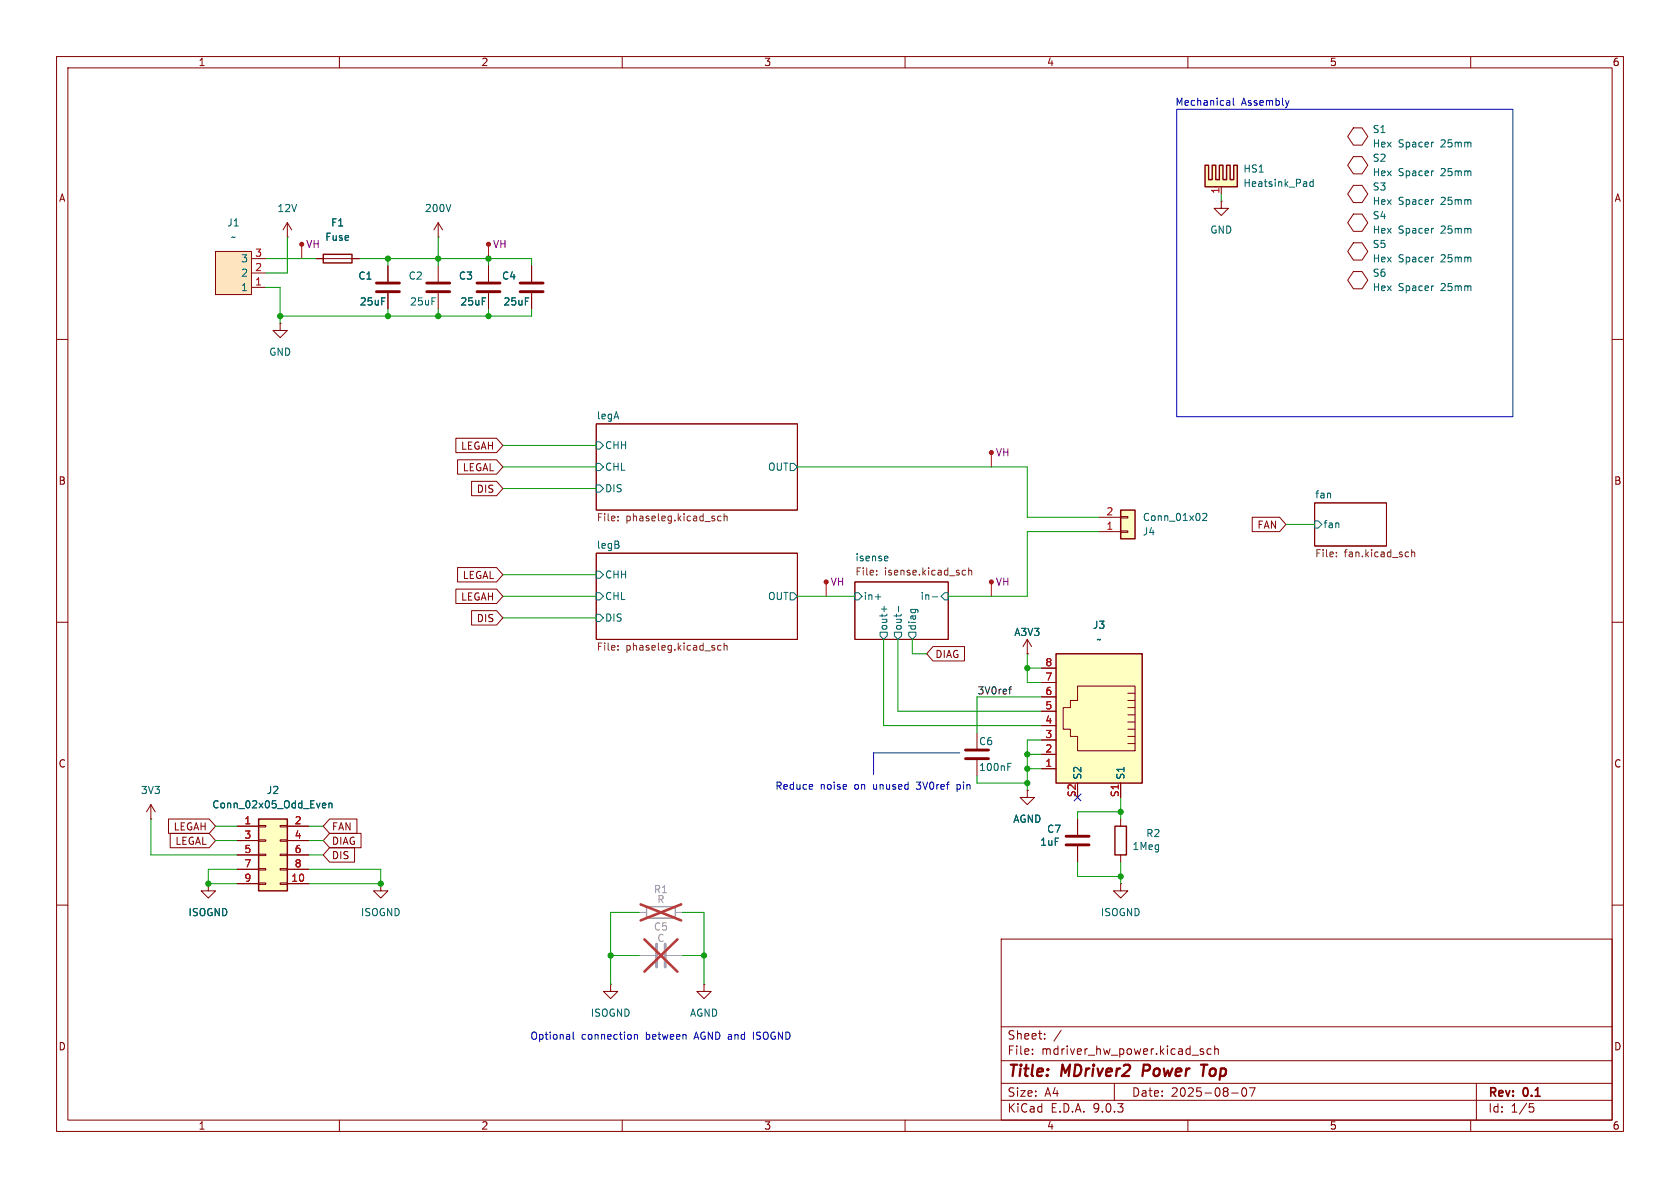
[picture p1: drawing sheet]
<svg xmlns="http://www.w3.org/2000/svg" width="297mm" height="210mm" viewBox="0 0 297 210" stroke-linecap="round" stroke-linejoin="round" font-family="sans-serif">
<g fill="none" stroke="#840000" stroke-width=".18">
<path d="M10 10h277v190h-277zM12 12h273v186h-273zM60 10v2M110 10v2M160 10v2M210 10v2M260 10v2M215.9 35.6v1.2h1.3l-1.3 1.3-1.3-1.3h1.3M215.9 35.6h.1M239.3 27.7h1.5l1 1.5-1 1.5h-1.5l-1-1.5zM239.3 37.8h1.5l1 1.6-1 1.5h-1.5l-1-1.5zM239.3 32.8h1.5l1 1.5-1 1.5h-1.5l-1-1.5z"/>
<path d="M77.5 47v2.8M77.5 51.8v2.8M239.3 48h1.5l1 1.5-1 1.6h-1.5l-1-1.6zM239.3 42.9h1.5l1 1.6-1 1.5h-1.5l-1-1.5zM10 60h2M105.4 74.9h35.6v15.3h-35.6zM285 60h2M105.4 97.8h35.6v15.2h-35.6zM232.4 88.9h12.7v7.6h-12.7zM10 110h2M151.1 102.9h16.5v10.1h-16.5zM285 110h2"/>
<path d="M172.7 129.5v2.8M172.7 134.4v2.8M36.8 156.2v1.3h1.3l-1.3 1.3-1.2-1.3h1.2M36.8 156.2h.1M198.1 156.2v1.3h-1.3l1.3 1.3 1.3-1.3h-1.3M198.1 156.2h.1M10 160h2M177 166h108v32h-108zM285 160h2M60 198v2M110 198v2M160 198v2"/>
<path d="M177 194.5h108M177 191.5h108M177 187.5h108M177 181.5h108M182.5 186.3v.1M182.5 185.5v.1M184.7 183.6v.1M184.7 182.8v.1M187.6 182.1l-1.3 2M197 191.5v3M210 198v2M212.2 185.7l.6 .4-.2 .3-.4-.1"/>
<path d="M212.7 185.5l-.3-.1-.2 .2M214.1 185.5l-.4-.1-.3 .3v.4l.1 .2h.6M214.7 185.5l.3-.1 .3 .1 .1 .9M214.7 184.9v1.5M217.7 193.2h1.2M220.2 192.4a1 1 0 0 1-.2 1.4 .81 .81 0 0 1-.3-1.4M220.9 192.3h1l-.7 1.5M260 198v2M261 191.5v6.5M270.4 195.1h.7M270.5 195.7h.4l.3 .3-.2 .5-.5 .1"/>
</g>
<path d="M202.2 188.2l-.2 2M212.3 188.2h1.2M212.9 188.2l-.3 2" fill="none" stroke="#840000" stroke-width=".4"/>
<g fill="none" stroke="#006464" stroke-width=".18">
<path d="M253.3 30.2h.1M253.3 35.3h.1M253.3 50.5h.1M253.3 45.5h.1M253.3 40.4h.1M105.4 78.1h.6l.7 .6-.7 .7h-.6zM105.4 81.9h.6l.7 .7-.7 .6h-.6zM105.4 85.7h.6l.7 .7-.7 .6h-.6zM139.7 81.9h.6l.7 .7-.7 .6h-.6zM156.6 98.3l.3 .1 .1 .2-.6 .1M156.9 99.1l-.3 .1M232.4 92.1h.6l.7 .6-.7 .6h-.6z"/>
<path d="M105.4 101h.6l.7 .6-.7 .6h-.6zM105.4 104.8h.6l.7 .6-.7 .6h-.6zM105.4 108.6h.6l.7 .6-.7 .7h-.6zM139.7 104.8h.6l.7 .6-.7 .6h-.6zM151.1 104.8h.7l.6 .6-.6 .6h-.7zM154.7 105.5h1M155.6 111.8h1.2v.6l-.6 .6-.6-.6zM156.3 107.2v.9M158.1 111.8h1.3v.6l-.7 .6-.6-.6zM158.8 107.2v.9M160.7 111.8h1.2v.6l-.6 .6-.6-.6zM164.8 105.5h1"/>
<path d="M167 104.8h.6v1.2h-.6l-.6-.6zM178.2 135.6h.4M178.2 134.9h.6"/>
</g>
<g fill="none" stroke="#725600" stroke-width=".18">
<path d="M109.3 91.3v.1M109.3 92v.1M127.5 91.3l-.4-.1-.2 .3 .1 .5h.5M128 90.8v1.3M128 91.4l.2-.2 .3 .1 .1 .8M236.3 98.3v.1M236.3 97.6v.2M248.9 97.6h.1M249 98.4h-.1M249.6 97.2v1.2M249.6 97.7l.1-.1h.3l.1 .8M109.3 114.8v.1"/>
<path d="M109.3 114.2v.1M127.5 114.2l-.4-.1-.2 .2 .1 .6h.5M128 114.2l.2-.1 .3 .1 .1 .7M128 113.7v1.2M155 101.5v.2M155 100.9v.1M170.2 101.6h.5M170.2 100.9h.5M171.2 100.9l.2-.1 .3 .1 .1 .8M171.2 100.4v1.3"/>
</g>
<path d="M75.4 50h4.1M75.4 51.6h4.1M170.7 132.6h4.1M170.7 134.1h4.1" fill="none" stroke="#840000" stroke-width=".51"/>
<path d="M114.3 160.3h5.1v2h-5.1z" fill="none" stroke="#a1a1a1" stroke-width=".25"/>
<path d="M113 161.3h1.3M113 168.9h2.8M117.9 168.9h2.7M119.4 161.3h1.2" fill="none" stroke="#a1a1a1" stroke-width=".18"/>
<path d="M113.3 159.9l7.1 2.8M120.4 159.9l-7.1 2.8M113.9 166.1l5.9 5.7M119.8 166.1l-5.9 5.7" fill="none" stroke="#e12e31" stroke-width=".46"/>
<path d="M116.1 166.9v4M117.6 166.9v4" fill="none" stroke="#a1a1a1" stroke-width=".51"/>
<g fill="#ffffc2">
<path d="M213 29.2h.7v2.6h.6v-2.6h.6v2.6h.7l-.7 1.2h-1.9z"/>
<path d="M215.6 29.2h.6v2.6h.6v-2.6h.7v2.6h.6v-2.6h.6v3.8h-3.8l.7-1.2z"/>
</g>
<path d="M213 29.2h.7v2.6h.6v-2.6h.6v2.6h.7v-2.6h.6v2.6h.6v-2.6h.7v2.6h.6v-2.6h.6v3.8h-5.7z" fill="none" stroke="#840000" stroke-width=".25"/>
<path d="M215.9 33v1.3M67.3 156.2v1.3h1.3l-1.3 1.3-1.3-1.3h1.3M67.3 156.2h.1" fill="none" stroke="#840000" stroke-width=".18"/>
<path d="M232.2 31.7v1.3M232.2 32.2l-.4-.1-.2 .3 .1 .5h.5" fill="none" stroke="#006464" stroke-width=".18"/>
<path d="M45.7 144.8h5.1v12.7h-5.1z" fill="#ffffc2"/>
<path d="M45.7 144.8h5.1v12.7h-5.1z" fill="none" stroke="#840000" stroke-width=".25"/>
<g fill="none" stroke="#840000" stroke-width=".18">
<path d="M41.9 146.1h3.8M41.9 148.6h3.8M41.9 151.1h3.8M41.9 153.7h3.8M41.9 156.2h3.8M45.7 145.9h1.3v.3h-1.3zM45.7 148.5h1.3v.2h-1.3zM45.7 151h1.3v.3h-1.3zM45.7 153.5h1.3v.3h-1.3zM45.7 156.1h1.3v.2h-1.3zM49.5 145.9h1.3v.3h-1.3zM49.5 148.5h1.3v.2h-1.3z"/>
<path d="M49.5 151h1.3v.3h-1.3zM49.5 153.5h1.3v.3h-1.3zM49.5 156.1h1.3v.2h-1.3zM50.8 146.1h3.8M50.8 148.6h3.8M50.8 151.1h3.8M50.8 153.7h3.8M50.8 156.2h3.8"/>
</g>
<path d="M57.2 142h.3l.1 .3-.6 .1M57.5 142.8h-.3M58.1 142.1l.2-.1h.3l.1 .8M58.1 142v.8" fill="none" stroke="#006464" stroke-width=".18"/>
<path d="M198.1 90.2h2.6v5.1h-2.6z" fill="#ffffc2"/>
<path d="M198.1 90.2h2.6v5.1h-2.6z" fill="none" stroke="#840000" stroke-width=".25"/>
<g fill="none" stroke="#840000" stroke-width=".18">
<path d="M239.3 22.6h1.5l1 1.5-1 1.6h-1.5l-1-1.6zM86.4 47v2.8M86.4 51.8v2.8M194.3 94h3.8M194.3 91.4h3.8M198.1 93.9h1.3v.2h-1.3zM198.1 91.3h1.3v.3h-1.3zM26.7 144.8h.1M26.7 142.2l-.8 1.3M26.7 142.2l.7 1.3M26.7 142.2v2.6M107.9 174v1.3h-1.2l1.2 1.2 1.3-1.2h-1.3"/>
<path d="M107.9 174h.1M124.5 174v1.3h1.2l-1.2 1.2-1.3-1.2h1.3M124.5 174h.1"/>
</g>
<path d="M253.3 25.1h.1M212.6 90.9l.5-.2 .2 .4-.7 .9h.7" fill="none" stroke="#006464" stroke-width=".18"/>
<path d="M84.3 50h4.1M84.3 51.6h4.1" fill="none" stroke="#840000" stroke-width=".51"/>
<path d="M38.1 44.5h6.3v7.6h-6.3z" fill="#ffe5bf"/>
<g fill="none" stroke="#840000" stroke-width=".18">
<path d="M50.8 39.4l-.8 1.2M50.8 39.4l.8 1.2M50.8 39.4v2.5M77.5 39.4l-.8 1.2M77.5 39.4l.7 1.2M77.5 39.4v2.5M38.1 44.5h6.3v7.6h-6.3zM44.4 50.8h2.6M44.4 48.3h2.6M44.4 45.7h2.6M49.5 57.2v1.2h1.3l-1.3 1.3-1.2-1.3h1.2M49.5 57.2h.1"/>
<path d="M50.8 41.9h.1M55.9 45.7h7.6M68.6 47v2.8M68.6 51.8v2.8M77.5 41.9h.1M181.6 115.6h.1M181.6 113l-.8 1.3M181.6 113l.8 1.3M181.6 113v2.6"/>
</g>
<path d="M66.5 50h4.1M66.5 51.6h4.1" fill="none" stroke="#840000" stroke-width=".51"/>
<path d="M57.1 45h5.1v1.5h-5.1z" fill="none" stroke="#840000" stroke-width=".25"/>
<path d="M186.7 115.6h15.2v22.8h-15.2z" fill="#ffffc2"/>
<g fill="none" stroke="#840000" stroke-width=".18">
<path d="M55.9 45.7h1.2M62.2 45.7h1.3M68.6 47v2.8M68.6 51.8v2.8M86.4 47v2.8M86.4 51.8v2.8M94 47v2.8M94 51.8v2.8M80.6 77.5h7.2l1.1 1.2-1.1 1.3h-7.2zM80.9 81.3h6.9l1.1 1.3-1.1 1.2h-6.9zM83.4 85.1h4.4l1.1 1.3-1.1 1.2h-4.4zM221.4 91.4h4.8l1.1 1.3-1.1 1.3h-4.8z"/>
<path d="M80.6 104.1h7.2l1.1 1.3-1.1 1.3h-7.2zM80.9 100.3h6.9l1.1 1.3-1.1 1.3h-6.9zM83.4 107.9h4.4l1.1 1.3-1.1 1.3h-4.4zM164.9 114.3h5.6v2.5h-5.6l-1.1-1.2zM181.6 115.6h.1M184.1 118.1h2.6M181.6 139.7v1.3h1.3l-1.3 1.2-1.3-1.2h1.3M181.6 139.7h.1M184.1 120.7h2.6M184.1 123.2h2.6M184.1 125.7h2.6M184.1 128.3h2.6"/>
<path d="M184.1 130.8h2.6M184.1 133.4h2.6M184.1 135.9h2.6M190.5 121.3h10.2v11.4h-10.2v-2.5h-1.3v-1.3h-1.2v-3.8h1.2v-1.3h1.3zM198.1 138.4v2.6M199.4 126.4h1.3M199.4 127.6h1.3M199.4 128.9h1.3M199.4 130.2h1.3M199.4 131.4h1.3M199.4 125.1h1.3M199.4 122.6h1.3"/>
<path d="M199.4 123.8h1.3M29.8 144.8h7.2l1.1 1.3-1.1 1.2h-7.2zM30.1 147.3h6.9l1.1 1.3-1.1 1.3h-6.9zM36.8 156.2h.1M41.9 146.1h3.8M41.9 148.6h3.8M41.9 151.1h3.8M41.9 153.7h3.8M41.9 156.2h3.8M50.8 146.1h3.8M50.8 148.6h3.8M50.8 151.1h3.8"/>
<path d="M50.8 153.7h3.8M50.8 156.2h3.8M58.3 144.8h4.8v2.5h-4.8l-1.2-1.2zM58.3 149.9h4.4v2.5h-4.4l-1.2-1.3zM58.3 147.3h5.5v2.6h-5.5l-1.2-1.3zM190.5 144.8v2.8M190.5 149.6v2.8M198.1 144.8v1.3M198.1 151.1v1.3"/>
</g>
<path d="M186.7 115.6h15.2v22.8h-15.2zM197.1 146.1h2v5h-2z" fill="none" stroke="#840000" stroke-width=".25"/>
<path d="M91.9 50h4.1M91.9 51.6h4.1M188.5 147.8h4M188.5 149.4h4" fill="none" stroke="#840000" stroke-width=".51"/>
<path d="M53.3 43.5v2.2M86.4 43.5v2.2M175.3 80.4v2.2M146 103.2v2.2M175.3 103.2v2.2" fill="none" stroke="#f00" stroke-width=".18"/>
<g fill="#f00" stroke="#f00" stroke-width=".18">
<circle cx="175.3" cy="102.9" r=".36"/>
<circle cx="175.3" cy="80" r=".36"/>
<circle cx="146" cy="102.9" r=".36"/>
<circle cx="86.4" cy="43.2" r=".36"/>
<circle cx="53.3" cy="43.2" r=".36"/>
</g>
<path d="M178.3 121.8h.5M178.8 121.4l-.3 .2" fill="none" stroke="#0f0f0f" stroke-width=".18"/>
<g fill="none" stroke="#0000c2" stroke-width=".18">
<path d="M208 19.3h59.5v54.4h-59.5zM217 17.8h.2l.2 .2v.6M217.4 18.6h-.4M217.4 18.1h-.4M218 17.3v1.1l.2 .2M227.9 17.8l-.3 .8M143.6 138.7l.1 .3-.6 .1M169.2 138.7v1.2M169.2 139.5h.1M169.3 138.7h-.1M169.7 133.1h-15.3v3.8M101.3 182.4v1.1l.2 .2"/>
<path d="M112.2 182.9v.8M112.2 183l.1-.1h.3l.1 .8M133.2 182.4v1.3"/>
</g>
<g fill="none" stroke="#009600" stroke-width=".18">
<path d="M215.9 34.3v1.3M47 45.7h8.9M47 50.8h2.5v6.4M50.8 41.9v6.4h-3.8M63.5 45.7h30.5v1.3M68.6 45.7v1.3M68.6 54.6v1.3M77.5 41.9v5.1M77.5 54.6v1.3M86.4 45.7v1.3M86.4 54.6v1.3M94 54.6v1.3h-44.5"/>
<path d="M88.9 78.7h16.5M88.9 82.6h16.5M88.9 86.4h16.5M141 82.6h40.6v8.8h12.7M194.3 94h-12.7v11.4h-14M227.3 92.7h5.1M88.9 109.2h16.5M88.9 105.4h16.5M88.9 101.6h16.5M141 105.4h10.1M156.2 113v15.3h27.9M158.7 113v12.7h25.4"/>
<path d="M161.3 113v2.6h2.5M181.6 115.6v5.1h2.5M181.6 118.1h2.5M172.7 137.2v1.2h8.9M181.6 135.9h2.5M181.6 133.4h2.5M184.1 123.2h-11.4v6.3M184.1 130.8h-2.5v8.9M26.7 144.8v6.3h15.2M38.1 146.1h3.8M38.1 148.6h3.8M41.9 153.7h-5.1v2.5h5.1"/>
<path d="M54.6 153.7h12.7v2.5h-12.7M54.6 146.1h2.5M54.6 151.1h2.5M54.6 148.6h2.5M190.5 152.4v2.5h7.6M198.1 143.5h-7.6v1.3M198.1 141v3.8M198.1 152.4v3.8M107.9 168.9h5.1M113 161.3h-5.1v12.7M120.6 161.3h3.9v12.7M120.6 168.9h3.9"/>
</g>
<path d="M189.9 140.4l1.2 1.2M191.1 140.4l-1.2 1.2" fill="none" stroke="#000084" stroke-width=".18"/>
<path d="M57.2 142h.3l.1 .3-.6 .1M57.5 142.8h-.3M58.1 142.1l.2-.1h.3l.1 .8M58.1 142v.8" fill="none" stroke="#006464" stroke-width=".18"/>
<g fill="#009600" stroke="#009600" stroke-width=".18">
<circle cx="68.6" cy="55.9" r=".46"/>
<circle cx="77.5" cy="55.9" r=".46"/>
<circle cx="36.8" cy="156.2" r=".46"/>
<circle cx="67.3" cy="156.2" r=".46"/>
<circle cx="124.5" cy="168.9" r=".46"/>
<circle cx="181.6" cy="133.4" r=".46"/>
<circle cx="181.6" cy="135.9" r=".46"/>
<circle cx="107.9" cy="168.9" r=".46"/>
<circle cx="86.4" cy="45.7" r=".46"/>
<circle cx="49.5" cy="55.9" r=".46"/>
<circle cx="77.5" cy="45.7" r=".46"/>
<circle cx="68.6" cy="45.7" r=".46"/>
<circle cx="86.4" cy="55.9" r=".46"/>
<circle cx="198.1" cy="143.5" r=".46"/>
<circle cx="181.6" cy="138.4" r=".46"/>
<circle cx="198.1" cy="154.9" r=".46"/>
<circle cx="181.6" cy="118.1" r=".46"/>
</g>
<g font-size="2.8" fill="#840000">
<text x="178" y="190.9">Title:</text>
<text x="187.7" y="190.9">MDriver2</text>
<text x="202.8" y="190.9">Power</text>
<text x="214" y="190.9">Top</text>
</g>
<g font-size="2.1" fill="#840000">
<text x="178" y="184">Sheet:</text>
<text x="178" y="186.7">File:</text>
<text x="184.1" y="186.7">mdriver_hw_power.kicad_sch</text>
<text x="178" y="196.9">KiCad</text>
<text x="178" y="194.1">Size:</text>
<text x="184.7" y="194.1">A4</text>
<text x="185.7" y="196.9">E.D.A.</text>
<text x="193.3" y="196.9">9.0.3</text>
<text x="200" y="194.1">Date:</text>
<text x="207" y="194.1">2025-08-07</text>
<text x="263" y="194.3">Rev:</text>
<text x="263" y="196.9">Id:</text>
<text x="267.1" y="196.9">1/5</text>
<text x="269.4" y="194.3">0.1</text>
</g>
<g font-size="1.8" fill="#840000">
<text x="35" y="11.9">1</text>
<text x="85" y="11.9">2</text>
<text x="135" y="11.9">3</text>
<text x="185" y="11.9">4</text>
<text x="235" y="11.9">5</text>
<text x="285" y="11.9">6</text>
<text x="10.3" y="35.9">A</text>
<text x="285.3" y="35.9">A</text>
<text x="81.4" y="79.7">LEGAH</text>
<text x="81.7" y="83.5">LEGAL</text>
<text x="10.3" y="85.9">B</text>
<text x="84.2" y="87.3">DIS</text>
<text x="285.3" y="85.9">B</text>
<text x="222.2" y="93.7">FAN</text>
<text x="81.4" y="106.4">LEGAH</text>
<text x="81.7" y="102.6">LEGAL</text>
<text x="84.2" y="110.2">DIS</text>
<text x="165.3" y="116.5">DIAG</text>
<text x="10.3" y="135.9">C</text>
<text x="285.3" y="135.9">C</text>
<text x="30.6" y="147">LEGAH</text>
<text x="30.9" y="149.5">LEGAL</text>
<text x="58.6" y="147">FAN</text>
<text x="58.6" y="149.5">DIAG</text>
<text x="58.6" y="152.1">DIS</text>
<text x="10.3" y="185.9">D</text>
<text x="285.3" y="185.9">D</text>
<text x="35" y="199.9">1</text>
<text x="85" y="199.9">2</text>
<text x="135" y="199.9">3</text>
<text x="185" y="199.9">4</text>
<text x="235" y="199.9">5</text>
<text x="285" y="199.9">6</text>
</g>
<g font-size="1.8" fill="#0000c2">
<text x="207.7" y="18.9">Mechanical</text>
<text x="219.5" y="18.9">Assembly</text>
<text x="137" y="139.8">Reduce</text>
<text x="145" y="139.8">noise</text>
<text x="151.2" y="139.8">on</text>
<text x="154.6" y="139.8">unused</text>
<text x="162.5" y="139.8">3V0ref</text>
<text x="169.8" y="139.8">pin</text>
<text x="93.7" y="184">Optional</text>
<text x="102.8" y="184">connection</text>
<text x="114.3" y="184">between</text>
<text x="123.1" y="184">AGND and</text>
<text x="133.8" y="184">ISOGND</text>
</g>
<g font-size="1.8" fill="#006464">
<text x="242.6" y="23.7">S1</text>
<text x="242.6" y="26.3">Hex</text>
<text x="242.6" y="28.8">S2</text>
<text x="247.2" y="26.3">Spacer</text>
<text x="254.8" y="26.3">25mm</text>
<text x="219.7" y="30.7">HS1</text>
<text x="219.7" y="33.2">Heatsink_Pad</text>
<text x="242.6" y="31.3">Hex</text>
<text x="242.6" y="33.9">S3</text>
<text x="247.2" y="31.3">Spacer</text>
<text x="254.8" y="31.3">25mm</text>
<text x="40.1" y="40.2">J1</text>
<text x="48.9" y="37.7">12V</text>
<text x="58.4" y="40.2">F1</text>
<text x="75" y="37.7">200V</text>
<text x="213.9" y="41.5">GND</text>
<text x="242.6" y="41.5">Hex</text>
<text x="242.6" y="36.4">Hex</text>
<text x="242.6" y="39">S4</text>
<text x="247.2" y="41.5">Spacer</text>
<text x="247.2" y="36.4">Spacer</text>
<text x="254.8" y="41.5">25mm</text>
<text x="254.8" y="36.4">25mm</text>
<text x="40.7" y="42.8">~</text>
<text x="42.5" y="46.6">3</text>
<text x="57.4" y="42.8">Fuse</text>
<text x="242.6" y="46.6">Hex</text>
<text x="242.6" y="44">S5</text>
<text x="247.2" y="46.6">Spacer</text>
<text x="254.8" y="46.6">25mm</text>
<text x="42.5" y="51.7">1</text>
<text x="42.5" y="49.1">2</text>
<text x="63.3" y="49.6">C1</text>
<text x="72.1" y="49.6">C2</text>
<text x="81" y="49.6">C3</text>
<text x="88.7" y="49.6">C4</text>
<text x="242.6" y="51.7">Hex</text>
<text x="242.6" y="49.1">S6</text>
<text x="247.2" y="51.7">Spacer</text>
<text x="254.8" y="51.7">25mm</text>
<text x="63.5" y="54.2">25uF</text>
<text x="72.4" y="54.2">25uF</text>
<text x="81.3" y="54.2">25uF</text>
<text x="88.9" y="54.2">25uF</text>
<text x="47.5" y="63.1">GND</text>
<text x="105.4" y="74.2">legA</text>
<text x="106.9" y="79.6">CHH</text>
<text x="106.9" y="83.4">CHL</text>
<text x="135.7" y="83.4">OUT</text>
<text x="106.9" y="87.2">DIS</text>
<text x="232.4" y="88.2">fan</text>
<text x="201.9" y="94.8">J4</text>
<text x="201.9" y="92.3">Conn_01x02</text>
<text x="233.9" y="93.6">fan</text>
<text x="105.4" y="97.1">legB</text>
<text x="151.1" y="99.3">isense</text>
<text x="106.9" y="102.5">CHH</text>
<text x="106.9" y="106.3">CHL</text>
<text x="135.7" y="106.3">OUT</text>
<text x="152.6" y="106.3">in+</text>
<text x="162.7" y="106.3">in-</text>
<text x="106.9" y="110.1">DIS</text>
<text x="157.1" y="111.6" transform="rotate(-90 157.1 111.6)">out+</text>
<text x="159.6" y="111.6" transform="rotate(-90 159.6 111.6)">out-</text>
<text x="162.2" y="111.6" transform="rotate(-90 162.2 111.6)">diag</text>
<text x="179.2" y="112.6">A3V3</text>
<text x="193.1" y="111.4">J3</text>
<text x="193.8" y="113.9">~</text>
<text x="173" y="131.9">C6</text>
<text x="173" y="136.5">100nF</text>
<text x="191.4" y="137.9" transform="rotate(-90 191.4 137.9)">S2</text>
<text x="199" y="137.9" transform="rotate(-90 199 137.9)">S1</text>
<text x="24.8" y="140.6">3V3</text>
<text x="37.4" y="143.1">Conn_02x05_Odd_Even</text>
<text x="47.1" y="140.6">J2</text>
<text x="179" y="145.6">AGND</text>
<text x="183.8" y="149.7">1uF</text>
<text x="185" y="147.4">C7</text>
<text x="202.5" y="148.2">R2</text>
<text x="200.1" y="150.5">1Meg</text>
<text x="33.2" y="162.2">ISOGND</text>
<text x="63.7" y="162.2">ISOGND</text>
<text x="194.5" y="162.2">ISOGND</text>
<text x="104.3" y="179.9">ISOGND</text>
<text x="121.9" y="179.9">AGND</text>
</g>
<g font-size="1.8" fill="#a90000">
<text x="215.6" y="34.4" transform="rotate(-90 215.6 34.4)">1</text>
<text x="45" y="45.5">3</text>
<text x="45" y="50.5">1</text>
<text x="45" y="48">2</text>
<text x="195.5" y="93.7">1</text>
<text x="195.5" y="91.2">2</text>
<text x="184.7" y="117.9">8</text>
<text x="184.7" y="120.4">7</text>
<text x="184.7" y="122.9">6</text>
<text x="184.7" y="125.5">5</text>
<text x="184.7" y="128">4</text>
<text x="184.7" y="130.6">3</text>
<text x="184.7" y="133.1">2</text>
<text x="184.7" y="135.6">1</text>
<text x="190.2" y="141" transform="rotate(-90 190.2 141)">S2</text>
<text x="197.9" y="141" transform="rotate(-90 197.9 141)">S1</text>
<text x="43.1" y="145.8">1</text>
<text x="43.1" y="148.3">3</text>
<text x="52" y="145.8">2</text>
<text x="52" y="148.3">4</text>
<text x="43.1" y="150.9">5</text>
<text x="43.1" y="153.4">7</text>
<text x="43.1" y="156">9</text>
<text x="51.4" y="156">10</text>
<text x="52" y="150.9">6</text>
<text x="52" y="153.4">8</text>
</g>
<g font-size="1.8" fill="#840084">
<text x="54" y="44">VH</text>
<text x="87.1" y="44">VH</text>
<text x="176" y="80.9">VH</text>
<text x="146.7" y="103.7">VH</text>
<text x="176" y="103.7">VH</text>
</g>
<g font-size="1.8" fill="#725600">
<text x="105.4" y="92.5">File:</text>
<text x="110.6" y="92.5">phaseleg.kicad_sch</text>
<text x="232.4" y="98.8">File:</text>
<text x="237.6" y="98.8">fan.kicad_sch</text>
<text x="151.1" y="102.1">File:</text>
<text x="156.4" y="102.1">isense.kicad_sch</text>
<text x="105.4" y="115.3">File:</text>
<text x="110.6" y="115.3">phaseleg.kicad_sch</text>
</g>
<text font-size="1.8" fill="#0f0f0f" x="172.7" y="122.8">3V0ref</text>
<g font-size="1.8" fill="#989898">
<text x="115.5" y="158.1">R1</text>
<text x="116.1" y="159.9">R</text>
<text x="115.5" y="164.7">C5</text>
<text x="116.1" y="166.7">C</text>
</g>
</svg>
